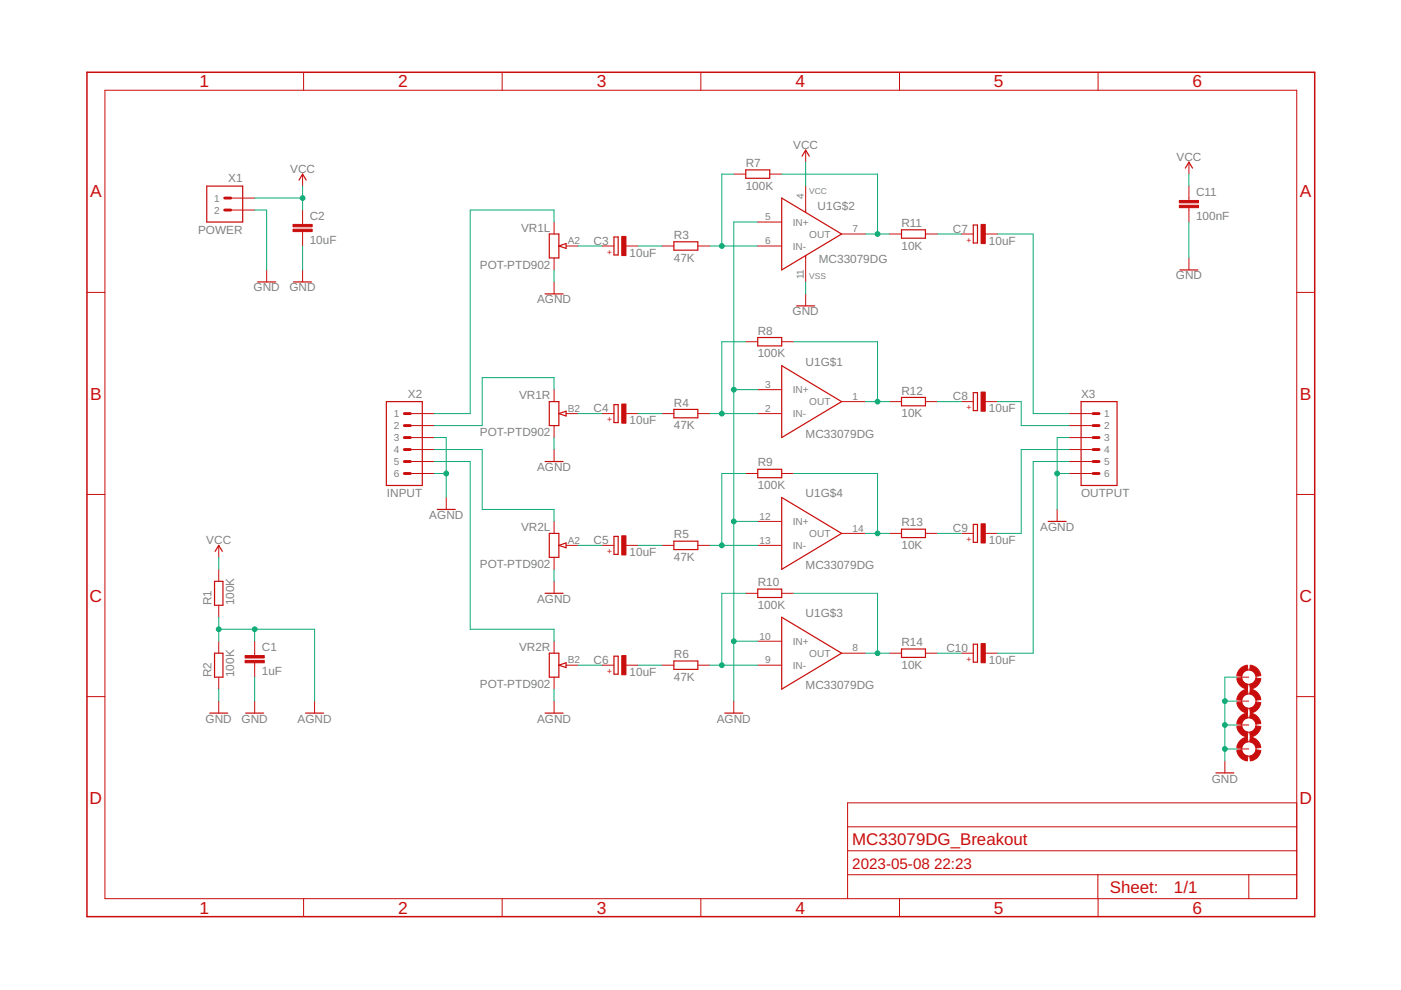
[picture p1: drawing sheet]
<svg xmlns="http://www.w3.org/2000/svg" width="297mm" height="210mm" viewBox="0 0 297 210" stroke-linecap="round" stroke-linejoin="round" font-family="sans-serif">
<g fill="none" stroke="#c90d0c" stroke-width=".21">
<path d="M22.2 19.1h252.7v171.4h-252.7zM64.4 15.3v3.8M106.5 15.3v3.8M148.6 15.3v3.8M190.7 15.3v3.8M232.8 15.3v3.8M64.2 36.9v2.6M155.6 36.9h2.5M163.2 36.9h2.5M170.8 31.8v2.6M170.8 39.5v5M252.1 34.4v2.5"/>
<path d="M252.1 39.5v3M48.9 42h5.1M48.9 44.5h5.1M56.5 57.2v2.6M64.2 44.5v3.1M64.2 49.1v3.1M64.2 57.2v2.6M117.5 47.1v2.5M117.5 54.7v2.5M117.5 59.8v2.5M120 52.2h2.6M127.6 52.2h2.6"/>
<path d="M132.7 52.2h2.6M140.3 52.2h2.6M148 52.2h2.5M160.7 52.2h5M160.7 47.1h5M170.8 54.7v5.1M178.4 49.6h5.1M188.6 49.6h2.5M196.2 49.6h2.5M203.8 49.6h2.6M208.9 49.6h2.5M252.1 44v3.1"/>
<path d="M252.1 54.7v2.5M18.4 62h3.8M158.1 72.5h2.6M165.7 72.5h2.6M170.8 62.3v2.6M274.9 62h3.8M87 87.7h5.1M87 90.2h5.1M87 92.8h5.1M87 95.3h5.1M87 97.9h5.1M117.5 82.6v2.6"/>
<path d="M117.5 90.2v2.6M117.5 95.3v2.6M120 87.7h2.6M127.6 87.7h2.6M132.7 87.7h2.6M140.3 87.7h2.6M148 87.7h2.5M160.7 87.7h5M160.7 82.6h5M178.4 85.2h5.1M188.6 85.2h2.5M196.2 85.2h2.5"/>
<path d="M203.8 85.2h2.6M208.9 85.2h2.5M226.7 87.7h5.1M226.7 90.2h5.1M226.7 92.8h5.1M226.7 95.3h5.1M226.7 97.9h5.1M18.4 104.8h3.8M46.4 115.6v2.6M87 100.4h5.1M94.6 105.5v2.5M117.5 110.6v2.5"/>
<path d="M117.5 118.2v2.5M120 115.6h2.6M127.6 115.6h2.6M132.7 115.6h2.6M140.3 115.6h2.6M148 115.6h2.5M158.1 100.4h2.6M160.7 115.6h5M160.7 110.6h5M165.7 100.4h2.6M178.4 113.1h5.1M188.6 113.1h2.5"/>
<path d="M196.2 113.1h2.5M203.8 113.1h2.6M208.9 113.1h2.5M224.1 108v2.6M226.7 100.4h5.1M274.9 104.8h3.8M46.4 120.7v2.6M46.4 128.3v2.6M46.4 136v2.5M54 136v3M117.5 123.3v2.5M117.5 136v2.5"/>
<path d="M158.1 125.8h2.6M160.7 136h5M165.7 125.8h2.6M178.4 138.5h5.1M188.6 138.5h2.5M196.2 138.5h2.5M203.8 138.5h2.6M208.9 138.5h2.5M18.4 147.7h3.8M46.4 143.6v2.5M46.4 148.7v2.5M54 140.5v3.1"/>
<path d="M54 148.7v2.5M66.7 148.7v2.5M117.5 143.6v2.5M117.5 148.7v2.5M120 141h2.6M127.6 141h2.6M132.7 141h2.6M140.3 141h2.6M148 141h2.5M155.6 148.7v2.5M160.7 141h5M262.2 143.6h2.6"/>
<path d="M262.2 148.7h2.6M262.2 153.7h2.6M262.2 158.8h2.6M274.9 147.7h3.8M179.7 175.3h95.2M259.7 161.3v2.6M274.9 170.2h-95.2v20.3M64.4 190.5v3.9M106.5 190.5v3.9M148.6 190.5v3.9M179.7 185.5h95.2M179.7 180.4h95.2"/>
<path d="M190.7 190.5v3.9M232.8 185.5v5M232.8 190.5v3.9M264.8 185.5v5"/>
<circle cx="264.8" cy="158.8" r="1.52"/>
<circle cx="264.8" cy="153.7" r="1.52"/>
<circle cx="264.8" cy="148.7" r="1.52"/>
<circle cx="264.8" cy="143.6" r="1.52"/>
</g>
<path d="M18.4 15.3h260.3v179.1h-260.3z" fill="none" stroke="#c90d0c" stroke-width=".32"/>
<g fill="none" stroke="#c90d0c" stroke-width=".25">
<path d="M43.8 39.5h7.7v7.6h-7.7zM63.4 38.2l.8-1.3 .7 1.3M158.1 36h5.1v1.8h-5.1zM170.1 33.1l.7-1.3 .8 1.3M251.3 35.6l.8-1.2 .7 1.2M54.6 59.8h3.8M62.3 59.8h3.8M116.5 49.6h2v5.1h-2zM118.5 52.2l1.5-.6v1.1zM130.2 50.2h.9v3.9h-.9zM142.9 51.3h5.1v1.7h-5.1zM165.7 42l12.7 7.6-12.7 7.6z"/>
<path d="M170.8 44.5v.5M170.8 54.2v.5M191.1 48.7h5.1v1.8h-5.1zM206.4 47.7h.8v3.8h-.8zM250.2 57.2h3.8M115.6 62.3h3.8M160.7 71.6h5v1.7h-5zM165.7 77.5l12.7 7.7-12.7 7.6zM168.9 64.9h3.8M81.9 85.2h7.6v17.7h-7.6zM115.6 97.9h3.8M116.5 85.2h2v5h-2z"/>
<path d="M118.5 87.7l1.5-.5v1zM130.2 85.8h.9v3.8h-.9zM142.9 86.8h5.1v1.8h-5.1zM160.7 99.5h5v1.8h-5zM191.1 84.3h5.1v1.7h-5.1zM206.4 83.2h.8v3.9h-.8zM229.2 85.2h7.6v17.7h-7.6zM45.6 116.9l.8-1.3 .7 1.3M92.7 108h3.8M116.5 113.1h2v5.1h-2zM118.5 115.6l1.5-.5v1zM130.2 113.7h.9v3.8h-.9z"/>
<path d="M142.9 114.7h5.1v1.8h-5.1zM165.7 105.5l12.7 7.6-12.7 7.6zM191.1 112.2h5.1v1.8h-5.1zM206.4 111.2h.8v3.8h-.8zM222.2 110.6h3.8M45.5 123.3h1.8v5h-1.8zM45.5 138.5h1.8v5.1h-1.8zM115.6 125.8h3.8M116.5 138.5h2v5.1h-2zM130.2 139.1h.9v3.8h-.9zM160.7 124.9h5v1.8h-5zM165.7 130.9l12.7 7.6-12.7 7.6z"/>
<path d="M191.1 137.6h5.1v1.8h-5.1zM206.4 136.6h.8v3.8h-.8zM44.5 151.2h3.8M52.1 151.2h3.8M64.8 151.2h3.8M115.6 151.2h3.8M118.5 141l1.5-.5v1zM142.9 140.1h5.1v1.8h-5.1zM153.7 151.2h3.8M257.8 163.9h3.8"/>
</g>
<g fill="#c90d0c" stroke="#c90d0c" stroke-width=".21">
<path d="M131.8 50.1h.9v4.1h-.9z"/>
<path d="M131.8 85.7h.9v4h-.9z"/>
<path d="M208 47.6h.9v4h-.9z"/>
<path d="M208 83.1h.9v4.1h-.9z"/>
<path d="M208 111.1h.9v4h-.9z"/>
<path d="M208 136.5h.9v4h-.9z"/>
<path d="M250 43.5h4.1v.5h-4.1z"/>
<path d="M250 42.5h4.1v.5h-4.1z"/>
<path d="M62.1 48.6h4.1v.5h-4.1z"/>
<path d="M62.1 47.6h4.1v.5h-4.1z"/>
<path d="M52 140h4v.5h-4z"/>
<path d="M52 139h4v.5h-4z"/>
<path d="M131.8 113.6h.9v4.1h-.9z"/>
<path d="M131.8 139h.9v4.1h-.9z"/>
</g>
<g fill="none" stroke="#c90d0c" stroke-width=".61">
<path d="M47.6 42h1.3M47.6 44.5h1.3M85.7 87.7h1.3M85.7 90.2h1.3M85.7 92.8h1.3M85.7 95.3h1.3M85.7 97.9h1.3M231.8 87.7h1.2M231.8 90.2h1.2M231.8 92.8h1.2M231.8 95.3h1.2M231.8 97.9h1.2"/>
<path d="M85.7 100.4h1.3M231.8 100.4h1.2"/>
</g>
<g fill="#c90d0c" stroke="#c90d0c" stroke-width=".21">
<path d="M265.1 141a2.52 2.52 0 0 1 2.2 2.3l-1 .1-.4-.9-.9-.5z" fill-rule="evenodd"/>
<path d="M262.8 141.9l.7-.5 1-.4 .1 1-.9 .5-.5 .9-1-.1 .2-.7z" fill-rule="evenodd"/>
<path d="M262.2 143.9l1-.1 .5 .9 .9 .4-.1 1a2.53 2.53 0 0 1-2.3-2.2z" fill-rule="evenodd"/>
<path d="M265 145.1l.9-.4 .4-.9 1 .1a2.54 2.54 0 0 1-2.2 2.2z" fill-rule="evenodd"/>
<path d="M265.1 146.1a2.52 2.52 0 0 1 2.2 2.2l-1 .2-.4-.9-.9-.5z" fill-rule="evenodd"/>
<path d="M262.8 147l.7-.5 1-.4 .1 1-.9 .5-.5 .9-1-.2 .2-.6z" fill-rule="evenodd"/>
<path d="M262.2 149l1-.2 .5 .9 .9 .5-.1 1a2.53 2.53 0 0 1-2.3-2.2z" fill-rule="evenodd"/>
<path d="M265 150.2l.9-.5 .4-.9 1 .2a2.54 2.54 0 0 1-2.2 2.2z" fill-rule="evenodd"/>
<path d="M265.1 151.2a2.52 2.52 0 0 1 2.2 2.2l-1 .1-.4-.9-.9-.4z" fill-rule="evenodd"/>
<path d="M262.8 152.1l.7-.6 1-.3 .1 1-.9 .4-.5 .9-1-.1 .2-.6z" fill-rule="evenodd"/>
<path d="M262.2 154l1-.1 .5 .9 .9 .5-.1 1a2.52 2.52 0 0 1-2.3-2.3z" fill-rule="evenodd"/>
<path d="M265 155.3l.9-.5 .4-.9 1 .1a2.53 2.53 0 0 1-2.2 2.3z" fill-rule="evenodd"/>
<path d="M265.1 156.3a2.53 2.53 0 0 1 2.2 2.2l-1 .1-.4-.9-.9-.4z" fill-rule="evenodd"/>
<path d="M262.8 157.1l.7-.5 1-.3 .1 1-.9 .4-.5 .9-1-.1 .2-.6z" fill-rule="evenodd"/>
<path d="M262.2 159.1l1-.1 .5 .9 .9 .4-.1 1a2.52 2.52 0 0 1-2.3-2.2z" fill-rule="evenodd"/>
<path d="M266.3 159l1 .1a2.53 2.53 0 0 1-2.2 2.2l-.1-1 .9-.4z" fill-rule="evenodd"/>
</g>
<g fill="none" stroke="#0dab76" stroke-width=".21">
<path d="M64.2 39.5v5M155.6 36.9h-2.6v15.3M165.7 36.9h20.4v12.7M170.8 34.4v5.1M252.1 36.9v2.6M54 42h10.2M54 44.5h2.5v12.7M64.2 52.2v5M117.5 47.1v-2.6h-17.8v43.2h-7.6M117.5 57.2v2.6M122.6 52.2h5M135.3 52.2h5"/>
<path d="M150.5 52.2h10.2M160.7 47.1h-5.1v101.6M170.8 59.8v2.5M183.5 49.6h5.1M198.7 49.6h5.1M211.4 49.6h7.7v38.1h7.6M252.1 47.1v7.6M158.1 72.5h-5.1v15.2M168.3 72.5h17.8v12.7M92.1 97.9h7.6v35.5h17.8v2.6M92.1 95.3h10.1v12.7h15.3v2.6M92.1 92.8h2.5v12.7"/>
<path d="M117.5 82.6v-2.5h-15.3v10.1h-10.1M117.5 92.8v2.5M122.6 87.7h5M135.3 87.7h5M150.5 87.7h10.2M155.6 82.6h5.1M183.5 85.2h5.1M198.7 85.2h5.1M211.4 85.2h5.1v5h10.2M226.7 92.8h-2.6v15.2M226.7 95.3h-10.2v17.8h-5.1M226.7 97.9h-7.6v40.6h-7.7"/>
<path d="M46.4 118.2v2.5M92.1 100.4h2.5M122.6 115.6h5M135.3 115.6h5M150.5 115.6h10.2M155.6 110.6h5.1M158.1 100.4h-5.1v15.2M168.3 100.4h17.8v12.7M183.5 113.1h5.1M198.7 113.1h5.1M224.1 100.4h2.6M46.4 130.9v5.1"/>
<path d="M46.4 133.4h20.3v15.3M54 133.4v2.6M117.5 120.7v2.6M155.6 136h5.1M158.1 125.8h-5.1v15.2M168.3 125.8h17.8v12.7M183.5 138.5h5.1M198.7 138.5h5.1M46.4 146.1v2.6M54 143.6v5.1M117.5 146.1v2.6M122.6 141h5"/>
<path d="M135.3 141h5M150.5 141h10.2M259.7 148.7h2.5M259.7 153.7h2.5M259.7 158.8h2.5M262.2 143.6h-2.5v17.7"/>
</g>
<g fill="#0dab76" stroke="#0dab76" stroke-width=".21">
<circle cx="64.2" cy="42" r=".51"/>
<circle cx="46.4" cy="133.4" r=".51"/>
<circle cx="54" cy="133.4" r=".51"/>
<circle cx="155.6" cy="136" r=".51"/>
<circle cx="155.6" cy="110.6" r=".51"/>
<circle cx="155.6" cy="82.6" r=".51"/>
<circle cx="224.1" cy="100.4" r=".51"/>
<circle cx="94.6" cy="100.4" r=".51"/>
<circle cx="259.7" cy="148.7" r=".51"/>
<circle cx="259.7" cy="153.7" r=".51"/>
<circle cx="259.7" cy="158.8" r=".51"/>
<circle cx="186.1" cy="49.6" r=".51"/>
<circle cx="153" cy="52.2" r=".51"/>
<circle cx="186.1" cy="85.2" r=".51"/>
<circle cx="153" cy="87.7" r=".51"/>
<circle cx="153" cy="115.6" r=".51"/>
<circle cx="153" cy="141" r=".51"/>
<circle cx="186.1" cy="113.1" r=".51"/>
<circle cx="186.1" cy="138.5" r=".51"/>
</g>
<g font-size="3.7" fill="#c90d0c">
<text x="42.3" y="18.5">1</text>
<text x="84.4" y="18.5">2</text>
<text x="126.5" y="18.5">3</text>
<text x="168.6" y="18.5">4</text>
<text x="210.7" y="18.5">5</text>
<text x="252.9" y="18.5">6</text>
<text x="19.1" y="41.9">A</text>
<text x="275.6" y="41.9">A</text>
<text x="19.1" y="84.7">B</text>
<text x="275.6" y="84.7">B</text>
<text x="19" y="127.6">C</text>
<text x="275.5" y="127.6">C</text>
<text x="19" y="170.4">D</text>
<text x="275.5" y="170.4">D</text>
<text x="42.3" y="193.7">1</text>
<text x="84.4" y="193.7">2</text>
<text x="126.5" y="193.7">3</text>
<text x="168.6" y="193.7">4</text>
<text x="210.7" y="193.7">5</text>
<text x="252.9" y="193.7">6</text>
</g>
<g font-size="3.6" fill="#c90d0c">
<text x="180.7" y="179.1">MC33079DG_Breakout</text>
<text x="235.3" y="189.4">Sheet:</text>
<text x="248.9" y="189.3">1/1</text>
</g>
<g font-size="3.2" fill="#c90d0c">
<text x="180.7" y="184.2">2023-05-08</text>
<text x="198" y="184.2">22:23</text>
</g>
<g font-size="2.5" fill="#808080">
<text x="158.1" y="35.4">R7</text>
<text x="168.2" y="31.6">VCC</text>
<text x="249.5" y="34.1">VCC</text>
<text x="48.4" y="38.7">X1</text>
<text x="61.5" y="36.7">VCC</text>
<text x="158.1" y="40.2">100K</text>
<text x="253.6" y="41.6">C11</text>
<text x="65.7" y="46.7">C2</text>
<text x="173.3" y="44.5">U1G$2</text>
<text x="253.6" y="46.7">100nF</text>
<text x="42" y="49.6">POWER</text>
<text x="65.7" y="51.8">10uF</text>
<text x="110.5" y="49.1">VR1L</text>
<text x="125.8" y="51.9">C3</text>
<text x="142.9" y="50.7">R3</text>
<text x="191.1" y="52.9">10K</text>
<text x="191.1" y="48.1">R11</text>
<text x="202" y="49.3">C7</text>
<text x="209.7" y="51.9">10uF</text>
<text x="101.7" y="57">POT-PTD902</text>
<text x="133.5" y="54.4">10uF</text>
<text x="142.9" y="55.4">47K</text>
<text x="173.6" y="55.7">MC33079DG</text>
<text x="249.3" y="59.3">GND</text>
<text x="53.8" y="61.8">GND</text>
<text x="61.4" y="61.8">GND</text>
<text x="113.9" y="64.3">AGND</text>
<text x="160.7" y="71">R8</text>
<text x="168" y="66.9">GND</text>
<text x="160.7" y="75.8">100K</text>
<text x="170.8" y="77.5">U1G$1</text>
<text x="191.1" y="83.7">R12</text>
<text x="86.5" y="84.4">X2</text>
<text x="110" y="84.7">VR1R</text>
<text x="125.8" y="87.4">C4</text>
<text x="133.5" y="90">10uF</text>
<text x="142.9" y="86.2">R4</text>
<text x="191.1" y="88.5">10K</text>
<text x="202" y="84.9">C8</text>
<text x="209.7" y="87.4">10uF</text>
<text x="229.2" y="84.4">X3</text>
<text x="101.7" y="92.5">POT-PTD902</text>
<text x="142.9" y="91">47K</text>
<text x="170.8" y="92.8">MC33079DG</text>
<text x="113.9" y="99.9">AGND</text>
<text x="160.7" y="98.9">R9</text>
<text x="82.1" y="105.5">INPUT</text>
<text x="160.7" y="103.7">100K</text>
<text x="170.8" y="105.5">U1G$4</text>
<text x="229.2" y="105.5">OUTPUT</text>
<text x="91" y="110">AGND</text>
<text x="110.5" y="112.6">VR2L</text>
<text x="191.1" y="111.6">R13</text>
<text x="202" y="112.8">C9</text>
<text x="220.5" y="112.6">AGND</text>
<text x="43.7" y="115.4">VCC</text>
<text x="125.8" y="115.4">C5</text>
<text x="133.5" y="117.9">10uF</text>
<text x="142.9" y="118.9">47K</text>
<text x="142.9" y="114.1">R5</text>
<text x="191.1" y="116.4">10K</text>
<text x="209.7" y="115.4">10uF</text>
<text x="101.7" y="120.5">POT-PTD902</text>
<text x="160.7" y="124.3">R10</text>
<text x="170.8" y="120.7">MC33079DG</text>
<text x="44.9" y="128.3" transform="rotate(-90 44.9 128.3)">R1</text>
<text x="49.7" y="128.3" transform="rotate(-90 49.7 128.3)">100K</text>
<text x="113.9" y="127.8">AGND</text>
<text x="160.7" y="129.1">100K</text>
<text x="170.8" y="130.9">U1G$3</text>
<text x="110" y="138">VR2R</text>
<text x="191.1" y="137">R14</text>
<text x="44.9" y="143.6" transform="rotate(-90 44.9 143.6)">R2</text>
<text x="49.7" y="143.6" transform="rotate(-90 49.7 143.6)">100K</text>
<text x="55.5" y="143.2">1uF</text>
<text x="55.5" y="138.1">C1</text>
<text x="125.8" y="140.7">C6</text>
<text x="133.5" y="143.3">10uF</text>
<text x="142.9" y="139.5">R6</text>
<text x="191.1" y="141.8">10K</text>
<text x="200.6" y="138.2">C10</text>
<text x="209.7" y="140.7">10uF</text>
<text x="101.7" y="145.9">POT-PTD902</text>
<text x="142.9" y="144.3">47K</text>
<text x="170.8" y="146.1">MC33079DG</text>
<text x="43.6" y="153.2">GND</text>
<text x="51.2" y="153.2">GND</text>
<text x="63.1" y="153.2">AGND</text>
<text x="113.9" y="153.2">AGND</text>
<text x="152" y="153.2">AGND</text>
<text x="256.9" y="165.9">GND</text>
</g>
<g font-size="2.1" fill="#808080">
<text x="45.4" y="42.8">1</text>
<text x="45.4" y="45.3">2</text>
<text x="162.2" y="46.7">5</text>
<text x="168.1" y="47.8">IN+</text>
<text x="170.5" y="42.2" transform="rotate(-90 170.5 42.2)">4</text>
<text x="120.4" y="51.8">A2</text>
<text x="162.2" y="51.8">6</text>
<text x="168.1" y="52.9">IN-</text>
<text x="171.6" y="50.4">OUT</text>
<text x="180.8" y="49.3">7</text>
<text x="170.5" y="59.2" transform="rotate(-90 170.5 59.2)">11</text>
<text x="162.2" y="82.3">3</text>
<text x="168.1" y="83.4">IN+</text>
<text x="83.5" y="88.5">1</text>
<text x="120.4" y="87.3">B2</text>
<text x="162.2" y="87.3">2</text>
<text x="168.1" y="88.5">IN-</text>
<text x="171.6" y="85.9">OUT</text>
<text x="180.8" y="84.8">1</text>
<text x="234.1" y="88.5">1</text>
<text x="83.5" y="91">2</text>
<text x="83.5" y="93.5">3</text>
<text x="234.1" y="91">2</text>
<text x="234.1" y="93.5">3</text>
<text x="83.5" y="96.1">4</text>
<text x="83.5" y="98.6">5</text>
<text x="83.5" y="101.2">6</text>
<text x="234.1" y="96.1">4</text>
<text x="234.1" y="98.6">5</text>
<text x="234.1" y="101.2">6</text>
<text x="161" y="110.2">12</text>
<text x="168.1" y="111.3">IN+</text>
<text x="171.6" y="113.9">OUT</text>
<text x="180.8" y="112.7">14</text>
<text x="120.4" y="115.3">A2</text>
<text x="161" y="115.3">13</text>
<text x="168.1" y="116.4">IN-</text>
<text x="161" y="135.6">10</text>
<text x="168.1" y="136.7">IN+</text>
<text x="120.4" y="140.7">B2</text>
<text x="162.2" y="140.7">9</text>
<text x="168.1" y="141.8">IN-</text>
<text x="171.6" y="139.2">OUT</text>
<text x="180.8" y="138.1">8</text>
</g>
<g font-size="1.8" fill="#808080">
<text x="171.6" y="41.2">VCC</text>
<text x="171.6" y="59.3">VSS</text>
</g>
<g font-size="1.8" fill="#c90d0c">
<text x="204.9" y="51.5">+</text>
<text x="128.7" y="54">+</text>
<text x="128.7" y="89.6">+</text>
<text x="204.9" y="87">+</text>
<text x="128.7" y="117.5">+</text>
<text x="204.9" y="114.9">+</text>
<text x="128.7" y="142.9">+</text>
<text x="204.9" y="140.3">+</text>
</g>
</svg>
